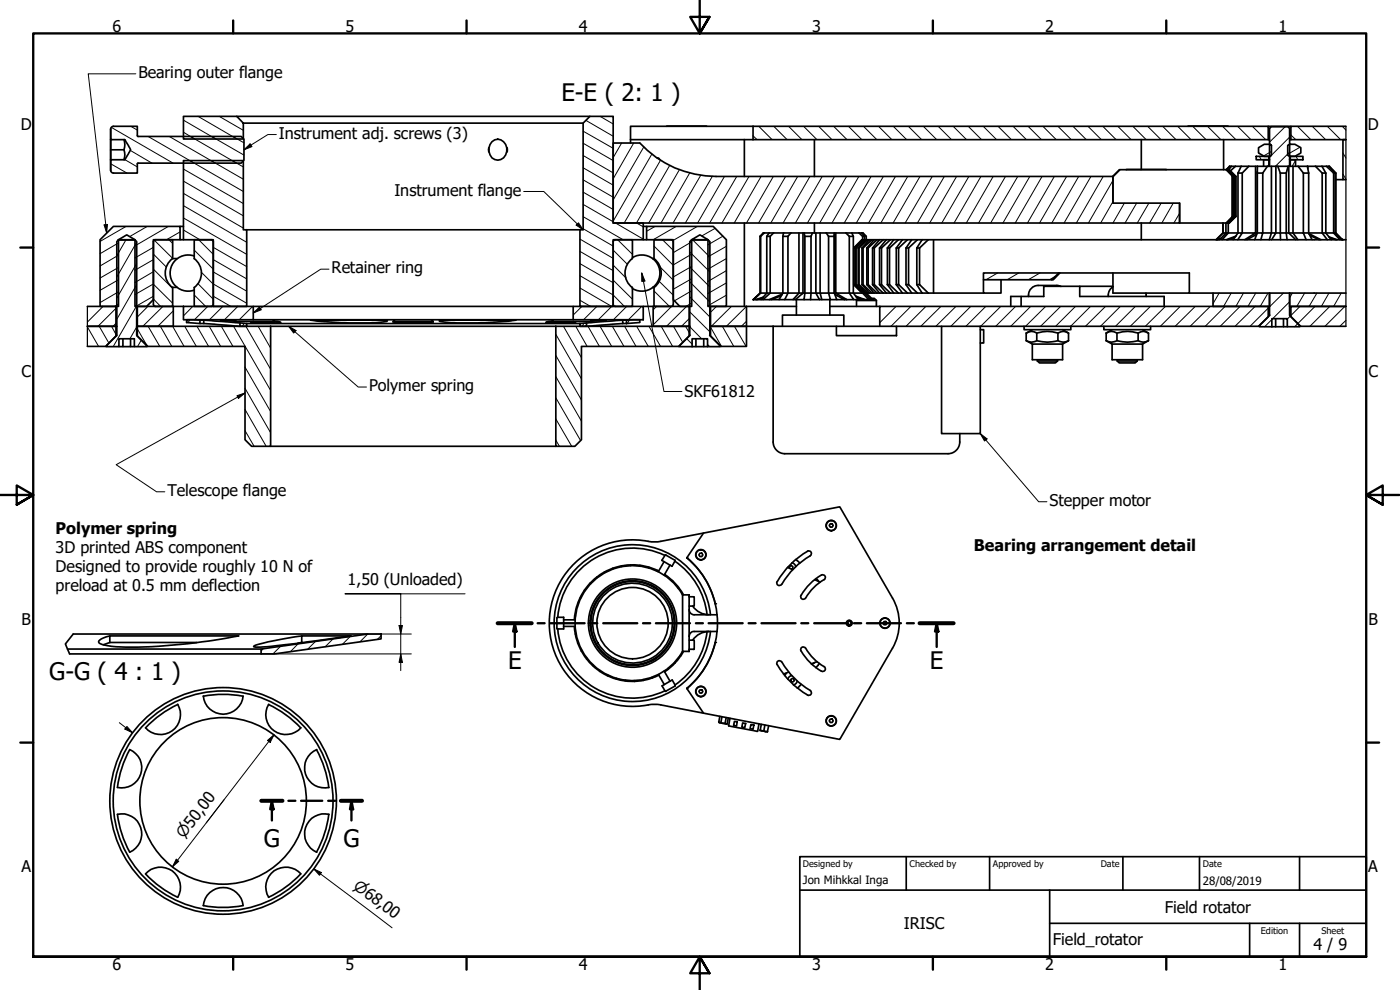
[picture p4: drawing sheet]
<svg xmlns="http://www.w3.org/2000/svg" width="420mm" height="297mm" viewBox="0 0 420 297" stroke-linecap="round" stroke-linejoin="round" font-family="sans-serif">
<!-- layer: Hatch (ISO) -->
<g fill="none" stroke="#000" stroke-width=".3">
<path d="M33.4 38.2l18.5 10.7M39.2 37.9l2 1.1M55.1 39.7l3.3 2M55.1 36.1l9.7 5.6M59.4 34.9l11.7 6.8M65.8 34.9l7.2 4.2M175 39.4l9 5.1M175.8 36.1l8.2 4.8M180.1 34.9l3.9 2.3M227.7 37.9l4 4M232.2 37.9l4 4M236.7 37.9l4 4"/>
<path d="M241.2 37.9l4 4M245.7 37.9l4 4M250.2 37.9l4 4M254.6 37.9l4 4M259.1 37.9l4 4M263.7 37.9l4 4M268.1 37.9l4 4M272.6 37.9l4 4M277.1 37.9l4 4M281.6 37.9l4 4M286.1 37.9l4 4M290.6 37.9l4 4"/>
<path d="M295.1 37.9l4 4M299.5 37.9l4 4M304 37.9l4 4M308.5 37.9l4 4M313 37.9l4 4M317.5 37.9l4 4M322 37.9l4 4M326.5 37.9l4 4M331 37.9l4 4M335.5 37.9l4 4M340 37.9l4 4M344.4 37.9l4 4"/>
<path d="M348.9 37.9l4 4M353.4 37.9l4 4M357.9 37.9l4 4M362.4 37.9l4 4M366.9 37.9l4 4M371.4 37.9l4 4M375.9 37.9l4 4M380.4 37.9l.2 .2M385.7 38l-4.7 4.7M389.4 37.9l4 4M393.8 37.9l4 4M398.3 37.9l4 4"/>
<path d="M402.8 37.9l1.1 1.1M33.2 49.1l4.9 2.8M33.2 41.8l.3 .1M37.5 47.9l3.7 2.2M39.1 45.1l6.5 3.8M44.4 40.9l28.6 16.6M50.8 40.9l13.8 8M55.1 58l17.9 10.4M55.1 54.3l17.9 10.5M55.1 50.7l17.9 10.4M57.1 40.9l13.9 8M63.3 48.2l9.7 5.6"/>
<path d="M63.5 40.9l9.7 5.6M69.7 48.2l3.3 1.9M69.8 40.9l3.4 1.9M175 57.6l9 5.3M175 54l9 5.2M175 50.3l9 5.2M175 46.7l9 5.2M175 43l9 5.2M186.6 42.9l-2.6 4.4M190.2 42.9l-6.2 10.7M193.2 44.1l-9.2 15.9M195.6 46.2l-11.6 20.1"/>
<path d="M198.2 48.1l-10.9 18.8M201 49.6l-10 17.3M203.9 50.9l-9.2 16M207 51.9l-8.6 15M210.3 52.6l-8.3 14.3M213.8 52.9l-8.1 14M217.4 52.9l-8 14M221.1 52.9l-8.1 14M224.8 52.9l-8.1 14M226 40.8l1.2 1.1M228.4 52.9l-8.1 14M232.1 52.9l-8.1 14"/>
<path d="M235.8 52.9l-8.2 14M239.4 52.9l-8.1 14M243.1 52.9l-8.1 14M246.8 52.9l-8.1 14M250.4 52.9l-8.1 14M254.1 52.9l-8.1 14M257.7 52.9l-8 14M261.4 52.9l-8 14M265.1 52.9l-8.1 14M268.7 52.9l-8 14M272.4 52.9l-8 14M276.1 52.9l-8.1 14"/>
<path d="M279.8 52.9l-8.1 14M283.4 52.9l-8.1 14M287.1 52.9l-8.1 14M290.8 52.9l-8.2 14M294.4 52.9l-8.1 14M298.1 52.9l-8.1 14M301.8 52.9l-8.1 14M305.4 52.9l-8.1 14M309.1 52.9l-8.1 14M312.7 52.9l-8 14M316.4 52.9l-8 14M320.1 52.9l-8.1 14"/>
<path d="M323.7 52.9l-8 14M327.4 52.9l-8.1 14M331.1 52.9l-8.1 14M334 54.2l-7.4 12.7M378 46.9l.5 1M380.8 49.3l-.3 .6M381.6 45.5l-2.4 1.3M387 45.6l-4.2 4.3M387 41.1l-6 6.1M387.4 40.5l1.5 1.4M388.8 48.1l-1 1.8M388.9 46.9l.6 1"/>
<path d="M390.1 44.2l-3.6 2.1M403 52.2l.9 1.6M403 45.9l.9 1.5M35.6 76.6l-5.6 3.2M35.6 72.9l-5.6 3.2M37.8 72l-2.7 4.8M37.8 67.9l-7.8 4.5M41 72.7l-5.9 10.4M41 79l-5.9 10.5M44.2 67.9l-5.3 3.1M46 77.9l-5.5 3.2M46 74.2l-5.5 3.2"/>
<path d="M46 76.2l4 4M46.3 72.1l5.5 5.4M50.5 67.9l-10 5.9M50.7 71.9l1.1 1.1M54 69.6l-4 2.3M55.1 69l4.9 2.9M55.1 65.4l18.9 10.9M55.1 61.7l18.9 11M58.3 75l5.7 5.8M59.6 71.9l4.4 4.4M64 77.9l10 5.8M64 74.2l10 5.8"/>
<path d="M73.9 68.9l.1 .1M174.1 79.1l9.9 5.7M174.1 75.4l9.9 5.8M174.1 71.7l9.9 5.8M175 68.6l9 5.2M175 65l12 6.9M175 61.3l9 5.2M184 79.6l3.9 3.8M184 75l4.3 4.4M184.7 66.9l8.3 4.8M185.4 71.9l4.4 4.4M191.1 66.9l1.9 1.2"/>
<path d="M196.3 73.8l5.8 5.8M196.6 67.9l-2.5 1.5M198.8 71.9l3.3 3.2M202.9 67.9l-6.9 4M207 75.6l6 6M207.6 79.9l-5.5 3.2M207.6 76.2l-5.5 3.3M207.6 72.6l-5.5 3.2M207.9 72l5.1 5.1M209.3 67.9l-7.2 4.2M212.4 72l.6 .6M214.6 68.5l-4 2.3"/>
<path d="M217 70.9l-4.5 2.6M218 77.6l-5.5 3.2M218 73.9l-5.5 3.2M334 60.5l-3.7 6.4M337.4 60.9l-3.4 6M341.1 60.9l-3.5 6M344.8 60.9l-3.5 6M348.5 60.9l-3.5 6M352.1 60.9l-3.4 6M354 64l-1.7 2.9M26.2 98.1l3.4 5.8M26.4 91.9l-.2 .2"/>
<path d="M29.8 97.9l2.9 5.1M30.9 91.9l-4.7 4.7M33.5 97.9l1.3 2.4M34.8 97l-.9 .9M34.8 92.5l-5.4 5.4M35.6 91.2l-1.2 .7M35.6 87.6l-5.6 3.2M35.6 83.9l-5.6 3.2M35.6 80.2l-5.6 3.2M40.5 88.4l5.5-3.2 5.8 5.8M41 85.4l-5.9 10.4M41 91.7l-7 12.3"/>
<path d="M41 98.1l-2 3.5M41.2 98.7l2.9 5M44.4 91.9l-3.2 3.2M44.4 97.9l3.5 6M46 88.9l-5.2 3M46 81.5l-5.5 3.3M46 89.7l2.2 2.2M46 80.8l5.8 5.7M48.1 97.9l3.5 6M48.9 91.9l-6 6M52 97.8l-.1 .1 3.3 6M52 93.3l-4.6 4.6"/>
<path d="M55.4 97.9l3.5 6M57 95.9l-.5 .9M57.8 91.9l-2.7 2.9M58.3 88.5l3.4 3.4M59.1 97.9l3.5 6M59.4 85.1l4.6 4.7M60 97l-.1 .1M60.4 81.6l3.6 3.6 10 5.8M62.4 91.9l-4 4M62.8 97.9l3.4 6M64 88.9l5.3 3M64 81.6l10 5.8"/>
<path d="M66.4 97.9l3.5 6M66.9 91.9l-4 4M70.1 97.9l11.1 19.2M71.4 91.9l-4 4M73.3 97l-.6 .9M73.8 97.9l7.4 12.9M75.8 91.9l-4 4M77.5 97.9l3.7 6.5M81.1 97.9l.1 .2M169.1 97.9l5.4 9.4M172.8 97.9l3.4 6M174.1 90.1l3.1 1.8"/>
<path d="M174.1 86.4l9.5 5.5-4 4M174.1 82.7l9.9 5.8 3.4 3.4M174.6 91.9l-2.6 2.6M175.3 97l-.5 .9M176.5 97.9l3.4 6M179.1 91.9l-4 4M180.1 97.9l3.5 6M183.8 97.9l3.5 6M184 84.1l5.8 5.7M187.5 97.9l3.4 6M188.1 91.9l-4 4M188.9 96l-.6 1.1"/>
<path d="M191.1 97.9l3.5 6M192.6 91.9l-4 4M194.8 97.9l3.4 6M196.3 91.8l.1 .1M196.3 87.3l4.6 4.6M197 91.9l-1 1M197.8 84.4l4.3 4.2M198.1 80.1l4 4M198.4 97.9l3.5 6M201.5 91.9l-5.5 5.6M202.1 97.9l2.8 4.8M205.7 97.9l1.1 1.8"/>
<path d="M206.1 91.9l-6.1 6M206.8 95.6l-2.3 2.3M207 84.6l6 6M207 98l3.6 3.6M207 93.6l6 6M207 89.1l6 6M207 80.1l6 6M207.6 90.9l-1.7 1M207.6 87.2l-5.2 3.1M207.6 83.6l-5.5 3.2M213.2 98.2l3.3 5.7M215 91.9l-1.8 1.8"/>
<path d="M216.8 97.9l3.4 6M218 88.6l-5.5 3.1M218 84.9l-5.5 3.2M218 81.2l-5.5 3.2M219.5 91.9l-6 6M220.4 97.9l3.5 6M224 96.4l-1.5 1.5M224 91.9l-6 6M264.4 91.9l-.4 .4M268.9 91.9l-4.9 4.9M273.4 91.9l-6 6M277.9 91.9l-6 6"/>
<path d="M282.4 91.9l-6 6M286.9 91.9l-6 6M291.3 91.9l-5.9 6M295.8 91.9l-5.9 6M299.4 81.9l-3.5 2M300.4 91.9l-6.1 6M304.8 91.9l-6 6M305.8 81.9l-3.5 2M309.3 91.9l-6 6M312.1 81.9l-3.5 2M313.8 91.9l-6 6M316.7 82.9l-1.7 1"/>
<path d="M318.3 91.9l-6 6M322.8 91.9l-6 6M327.3 91.9l-6 6M331.8 91.9l-6 6M336.2 91.9l-5.9 6M340.7 91.9l-5.9 6M345.2 91.9l-6 6M349.8 91.9l-6.1 6M354.2 91.9l-6 6M358.7 91.9l-6 6M363.2 91.9l-6 6M365.9 87.9l-1.9 3.2"/>
<path d="M367.7 91.9l-6 6M369.5 87.9l-2.3 4M372.2 91.9l-6 6M373.2 87.9l-2.3 4M376.7 91.9l-6.1 6M376.9 87.9l-2.4 4M380.6 87.9l-2.4 4M380.6 92.4l-5.4 5.5M381.7 95.9l-2.2 2.1M385.2 87.9l-4.2 4.2M387 90.5l-5 5.1M387.2 94.9l-.9 .8"/>
<path d="M387.9 87.9l-.9 1.5M390.1 91.9l-2.7 2.8M391.5 87.9l-2.3 4M394.7 91.9l-6.1 6.1M395.2 87.9l-2.3 4M398.8 87.9l-2.2 4M399.1 91.9l-6 6M402.5 87.9l-2.3 4M403.6 91.9l-6 6M403.9 96.1l-1.8 1.8M403.9 91.9h.1M42.4 102l-1.1 2"/>
<path d="M73.5 116.5l7.7 13.3M73.5 110.2l7.7 13.3M166.8 119.4l7.4 12.8M166.8 113l7.7 13.4M166.8 106.7l7.7 13.3M166.8 100.3l7.7 13.4M206.1 101.6l1.6 1.6M212.3 103.4l.7 .6M73.5 129.2l2.8 4.7M73.5 122.9l6.4 11M166.8 132.1l1.1 1.8M166.8 125.7l4.8 8.2"/>
<path d="M79 194.7l-.6 .6M84.2 193.9l-2.3 2.3M89.5 193.2l-2.4 2.4M94.7 192.5l-2.4 2.3M99.9 191.7l-2.3 2.3M105.2 190.9l-2.4 2.4M110.4 190.2l-2.4 2.4M114.4 190.7l-1.1 1.1"/>
</g>
<!-- layer: Visible (ISO) -->
<g fill="none" stroke="#000" stroke-width=".51">
<path d="M33.2 38.7v12.5M33.5 38.1l.5-.2h7.2v2.8l.2 .2h31l.8 .9v6.3l-.8 .8h-31l-.2 .2v2.8h-7.2l-.5-.2-.3-.6v-3.2h4.3l1.4-2.3a.99 .99 0 0 0-.2-1.6l-1.2-2.1h-4.3v-3.2zM55.1 34.9h16l1.9 2v4.8h-17.9zM71.1 34.9h105.9M73 36.9h102M175 36.9l2-2h7v32h9v5h-9v20h-9.9v-23h.9zM200.1 37.9h12M226 37.9h154.6v4M226 37.9h-36.8v4M226 37.9v4M356.6 37.9h12M380.6 37.9h6.8"/>
<path d="M403.9 37.9h-16.5v4M33.2 41.9v6M33.2 44.9h4M37.2 41.9a4.7 4.7 0 0 1 0 3 4.5 4.5 0 0 1 0 3M55.1 48.2h17.9v20.7h1v23h-10v-20h-8.9zM146.7 44.3v1.3M147.6 42.5a2.64 2.64 0 0 1 2.9-.5 2.64 2.64 0 0 1 1.6 2.4 2.81 2.81 0 0 1-1.1 3.1 2.81 2.81 0 0 1-3.4-.1 3.6 3.6 0 0 1 0-4.9zM152.2 44.3v1.3M189.2 41.9h34.2M189.2 41.9v1M197.2 47.4l.6 .1 .2 .4M223.4 41.9v11"/>
<path d="M223.4 41.9h157.6M244.4 41.9v11M334 52.9l2-2zM334 52.9v8h20v6h14M336 50.9h32.9l2 2M338 50.9h12M342.5 41.9v8.9M367.2 41.9v9M368 50.9l1.8 1.9M368.2 50.9l1.9 2M368.4 50.9l2.1 2M368.6 50.9l2 2"/>
<path d="M368.8 50.9l2 2M369.1 49.9l-1.1 1M369.6 49.9l-.9 1M369.8 52.8l.2 .1M369.8 52.8v12.3M370 52.9h.1M370 52.9v12M370.1 52.9v12M370.5 52.9h.1M370.5 52.9v12M370.6 52.9v12M370.8 49.9l-1.5 1.4"/>
<path d="M370.8 52.9h.1M370.8 52.9v12M370.9 52.9v12M371.5 51.9v18h-2.9v-3l2-2M371.5 51.9h1.3M372.5 49.9l-1 2M372.8 51.9v18h4l-3.2 2M374.8 49.9h2.6M374.8 49.9h-5.8l-1 1M374.8 49.9l-2 2M376.8 49.9v20h.5M377 46.9h3.8v1h-3.8z"/>
<path d="M377.3 51.4v18.5M377.4 49.9h3M377.4 49.9l-.1 2h1.7M377.7 44.3l1.7-1h1.6l.6 .3v3l-.6 .3h-1.6l-1.7-1zM379 51.9v18h2.6l-.7 2M379.2 49.9v-2h1.6v2M380.4 49.9h3.1M380.4 49.9l-1.4 2M380.8 47.9h.2M381 49.9v-11.4l.5-.5h5l.5 .5v11.4M381.6 49.9v20h1.3l-1.3 2M382.9 49.9v20h1.3l.1 2"/>
<path d="M383.5 49.9h3.1M383.5 49.9l.7 2M384.2 51.9v18h1.8l.3 2M384.2 51.9h1.8M386 51.9v18h.8l2.1 2M386.5 43.6l.5-.3h1.6l1.8 1v1.6l-1.8 1h-1.6l-.5-.3zM386.6 49.9h3M386.6 49.9l-.6 2M386.8 49.9v20h1.2l1.5 2M387 41.9h16.9h-.9v12h.9M387 47.9h.2M387.2 49.9v-2h1.6v2"/>
<path d="M387.2 46.9h3.8v1h-3.8zM388 49.9v20h3.2l.8 2M389.6 49.9h2.8M389.6 49.9l1.6 2M391.2 51.9v18h1.5l1.1 2M391.2 51.9h1.5M392.4 49.9h2.4M392.4 49.9l.3 2M392.5 49.9v.7M392.7 51.9v18h4.1l1.5 2M394.8 49.9h4.2l1.9 2v18M394.8 49.9l2 2"/>
<path d="M396.7 49.9l1.2 2M396.8 51.9v18h1.1l1.6 2M396.8 51.9h1.1M397.9 51.9v18h2.3l1.9 2M398.1 49.9l2.1 2M398.8 49.9l1.9 2M400.2 51.9v18h.5l2 2M400.2 51.9h.5M400.7 51.9v18h.2l2.1 2-.4-.1M400.9 53.9h2.1M34 67.9h20v4h-8v18l-2 2h-3.5v-20l-2.5-1.4-2.4 1.4v20h-5.6v-20zM35.5 72h5l.5 .5v28l3 3.1v.4h-3.7v-2.4h-4.6v2.4h-3.7v-.4l3.1-3.1v-28z"/>
<path d="M35.6 71.9h4.9M46 72.5v18.8l.2 .5 .4 .1M46.6 71.9h5.2v5.7h1.4M46.6 71.9l-.4 .2-.2 .4M51.8 77.6a5.4 5.4 0 0 0 0 8.7M54 71.9h1.1M54 67.9h1.1M58.3 76.8a5.4 5.4 0 0 0-7.2 5.1 5.4 5.4 0 0 0 7.2 5.2M63.4 71.9l.4 .2 .2 .4M63.4 71.9h-5.1v5.7a5.4 5.4 0 0 1 0 8.7M64 72.5v18.8l-.2 .5-.4 .1M74 68.9h100.1"/>
<path d="M184 72.5l.2-.4 .5-.2h5.1v5.7M184 72.5v18.8l.2 .5 .4 .1h5.2v-5.7M189.8 77.6a5.4 5.4 0 0 0-.1 8.7M189.8 77.3a5.4 5.4 0 0 1 8.3 4.6 5.4 5.4 0 0 1-8.3 4.7M193 71.9h1.1M193 67.9h1.1M195.8 77.6h.5M196.3 77.6a5.4 5.4 0 0 1 0 8.7M202.1 72.5l-.2-.4-.4-.2h-5.2v5.7M202.1 72.5v18.8l-.2 .5-.5 .1h-5.1v-5.7h-.5M207.6 71.9v20h-3.6l-1.9-2v-18h-8v-4h20l3.9 4v20h-5.5v-20l-2.4-1.4-2.5 1.4h4.9M223.4 66.9v25"/>
<path d="M228.1 70.9h.2M228.1 70.9v17M228.3 70.9v17h1.8v-17M229.4 69.9l-1.1 1M230.1 70.9h1M230.8 69.9l-.7 1M231.1 70.9v17h-1l-1.7 2h-1.3M232.2 69.9l-1.1 1M234.9 70.9v17h-3.8l-2.1 2h-.6M234.9 70.9h1.6M235.1 69.9l-.2 1M236.5 70.9v17h-1.6l-1.1 2h-2.3"/>
<path d="M237.4 69.9h3.9M237.4 69.9h-8.4l-.9 1M237.4 69.9l-.9 1M239.8 69.9v18h-3.3l-1 2h-1.7M241 69.9v18M241.3 69.9h2.5M241.3 69.9l.3 1M241.6 70.9v17h-.6M241.6 70.9h1.8M243.4 70.9v17h-1.8l-.3 2h-2.6M243.8 69.9h4.2M243.8 69.9l-.4 1"/>
<path d="M244.4 66.9v3M244.9 69.9v18h-1.5l-.1 2h-2M246.1 69.9v18h-1.2l1 2h-2.6M248 69.9h2.4M248 69.9l.7 1M248.7 70.9v17h-2.6l.5 2h-.7M248.7 70.9h1.7M250.4 69.9h3.5M250.4 69.9v18M250.8 69.9v18h-.4M253.9 69.9h5.1l1 1v1M253.9 69.9l1 1"/>
<path d="M254.9 70.9v17h-4.1l3.3 2h-.6M254.9 70.9h1.2M255.7 69.9l.4 1M256.1 70.9v17M256.2 74.4h.1M256.2 74.4v11M256.3 74.4v11M256.7 74.4h.2M256.7 74.4v11M256.9 74.4v11M257.6 74.4h.2M257.6 74.4v11"/>
<path d="M257.8 74.4v11M257.8 69.9l1.1 1M258.6 69.9l.9 1M258.7 74.4h.3M258.7 74.4v11M258.9 70.9v1l-2.6 2.5M258.9 70.9h.6M259 74.4v11M259.1 71.9l-2.4 2.5M259.5 70.9v1M259.5 71.9l-2.6 2.5M259.9 71.9l-2.3 2.5"/>
<path d="M260.2 74.4h.3M260.2 74.4v11M260.4 71.9l-2.6 2.5M260.5 74.4v11M260.9 71.9l-2.2 2.5M261.7 71.9l-2.7 2.5M261.9 74.4h.5M261.9 74.4v11M262.3 71.9l-2.1 2.5M262.4 74.4v11M263.2 71.9l-2.7 2.5M264 74.4h.5"/>
<path d="M264 71.9l-2.1 2.5M264 74.4v11M264.5 74.4v11M265 71.9l-2.6 2.5M266 71.9l-2 2.5M266.3 74.4h.7M266.3 74.4v11M267 74.4v11M267.2 71.9l-2.7 2.5M268.2 71.9l-1.9 2.5M269 74.4h.7M269 74.4v11"/>
<path d="M269.6 71.9l-2.6 2.5M269.7 74.4v11M270.8 71.9l-1.8 2.5M271.9 74.4h.8M271.9 74.4v11M272.4 71.9l-2.7 2.5M272.7 74.4v11M273.6 71.9l-1.7 2.5M275.1 74.4h.9M275.1 74.4v11M275.3 71.9l-2.6 2.5M276 74.4v11"/>
<path d="M276.7 71.9l-1.6 2.5M278.6 71.9l-2.6 2.5M280.2 71.9v16M334 60.9v-8h-119.1a31.1 31.1 0 0 1-22.9-10h-8v24h170v-6M342.5 66.9v5M365.3 71.9l1-.3-.9 .3M366 71.9l1.9-2h.7l-1.8 2M367 66.9v3l-2 2 2-2h.9v-3M369.8 65.1l-1.8 1.8h.2M370 64.9h.1M370 64.9l-.2 .2M370.1 71.9l1.4-2h1.3l-1.3 2"/>
<path d="M370.1 64.9l-1.9 2M370.5 64.9h.1M370.5 64.9l-2.1 2M370.8 70.9l-2.4 1M370.8 64.9h.1M370.8 64.9l-2 2M370.9 64.9l-2 2h-.7M370.9 70.9l-2.9 1M376.6 71.9l.7-2h1.7l-.6 2M377.3 69.9l-.3 .4-2.8 1.6M392.8 70.1l3.6 1.8M392.9 70.2l.8 .7 2.2 1"/>
<path d="M400.9 71.9l-2-.8 2.4 .8M402.5 71.7l.5 .2M403.9 71.9h-145.3l-2.4 2.5M26.2 91.9h8.6v6h-8.6h8.9M34.8 97.9v2.9l-3.1 3.1h-5.5M41 97.9h166M41.2 97.9v2.9l3.1 3.1h29.2v28l2 2h5.7v-36M52 91.9v6h-10.8v-6h13.9M53.2 86.2h-1.4v5.7h-5.2M55.1 91.9h20.9v4h-20.9zM56 95.9l4 .2v1l-4-.3zM58.3 86.2v5.7h5.1"/>
<path d="M60 96.1h1.2v1h-1.2M61.2 97.1l10.8 .8M61.2 96.1l10.8 .8M70.7 96.1h-4.5l4.5 .3M70.8 96.4h11.6M70.9 95.9l-.5 .5M72 96.9l2 .2v.8h-2zM74 97.1h100.1M76 91.9h96M76 95.9h96M80.2 96.8v.1M81.9 95.9l.5 .5"/>
<path d="M82.2 96.3l2.1 .5h-6.3M82.4 96.4v.4h-7.2M116 96.1l.3 .1a14.6 14.6 0 0 1-6.3 .7 118.3 118.3 0 0 1-16.8-.8h22.8v.3M118 96.4h12M118.3 96.8h11.4M118.5 95.9l-.5 .8M129.5 95.9l.5 .5M130 96.4v.3M132.1 96.1l-.3 .1a8.5 8.5 0 0 0 4.4 .6 112.9 112.9 0 0 0 18.6-.7h-22.7v.3M165.7 96.4h11.5M165.8 96.3l-2 .5h6.2M166.1 95.9l-.4 .5v.4h7.1"/>
<path d="M166.8 97.9v36h5.7l2-2v-28h29.2M167.9 96.8v.1M172 91.9h21v4h-21zM174.1 97.1l1.9-.2v1h-1.9zM177.2 95.9l.4 .5M177.3 96.1h4.6l-4.5 .3M186.9 97.1l-10.9 .8M186.9 96.1l-10.9 .8M188 96.1v1l4-.3v-.9l-5.1 .2v1h1.1M193 91.9h13.8v6h-10.8v-6M206.8 97.9v2.9l-3.1 3.1M213 97.9h38"/>
<path d="M213.2 97.9v2.9l3.1 3.1h7.7v-6M224 91.9v6M226.1 89.9l2.2-2zM226.2 89.8l-.1 .1M229 89.2l-2.2 .7h-.6M229 89.2l-2.2 .7M232 97.9v34.7M234.7 88.4l-.8 .5-2.4 1h-.6M234.8 88.3l-3.9 1.6h-1.9M234.8 97.9v-3.4h18.4v3.4M239 91.9h-25.8v6h10.8M239 89.9v4.6"/>
<path d="M241 87.9h-1.2l-1.8 2h-2.5M241 87.9l-2.3 2h-.7M249 91.9h132M249 89.9v4.6M250.4 87.9h-1.7l.5 2h-2.6M250.4 87.9l.7 2h-1.9M250.4 87.9l.3 .5 2.8 1.5h-2.4M251 97.9h18v2.8h-18zM256.1 87.9h-1.2l1.3 2h-2.1M256.1 87.9l1.5 2h-1.4M256.1 87.9h39M256.2 85.4h.1"/>
<path d="M256.2 85.4l2.4 2.5M256.3 85.4l4.4 4.5h-1.1M256.7 85.4h.2M256.7 85.4l2.4 2.5M256.9 88.9l2.7 1h-.4M256.9 88.9l2.3 1h-1.6M256.9 85.4l2.6 2.5M257 90.2h6M257.2 89.9l-.2 .3v1.7M257.6 85.4h.2M257.6 85.4l2.3 2.5M257.8 85.4l2.6 2.5"/>
<path d="M258.7 85.4h.3M258.7 85.4l2.2 2.5M259 85.4l2.7 2.5M259.5 87.9l1.9 2h-.7M260 87.9l2 2M260.2 85.4h.3M260.2 85.4l2.1 2.5M260.5 85.4l2.7 2.5M261 89.6l.9 .3h-.5M261.2 89.7l.7 .2M261.6 89.5h.8l.6 .7M261.9 85.4h.5"/>
<path d="M261.9 85.4l2.1 2.5M262.4 85.4l2.6 2.5M263 90.2v1.7M264 85.4h.5M264 85.4l2 2.5M264 91.9v6M264.5 85.4l2.7 2.5M266.3 85.4h.7M266.3 85.4l1.9 2.5M267 85.4l2.6 2.5M269 85.4h.7M269 85.4l1.8 2.5"/>
<path d="M269 97.9h13.6M269.7 85.4l2.7 2.5M271.9 85.4h.8M271.9 85.4l1.7 2.5M272.7 85.4l2.6 2.5M275.1 85.4h.9M275.1 85.4l1.6 2.5M276 85.4l2.6 2.5M282.6 97.9h11.6v32.2h-11.6zM294.2 98.9h1v4h-1M295.1 83.9h20.6M306.5 88.9v3"/>
<path d="M307.3 97.9v1h14.1v-1M309.8 98.9l-1.8 1M311.1 99.9v2.3M311.5 85.6h5.7M311.6 85.6a2.93 2.93 0 0 0-2.9 3.3M317.2 85.6l1.2 .3M317.5 99.9a10.2 10.2 0 0 0-6.4 0 2.73 2.73 0 0 0-3.1 0v2.3l.4 .2a2.9 2.9 0 0 0 2.7-.2l.9 .2a11.1 11.1 0 0 0 5.5-.2l.4 .2a2.9 2.9 0 0 0 2.8-.2M317.5 99.9a2.73 2.73 0 0 1 3.2 0M317.5 99.9v2.3M317.8 81.9l-2.1 2M318.1 81.9l-2 2h-.4M318.9 98.9l1.8 1"/>
<path d="M320.7 99.9v2.3M324 85.9h-10.8v3h-9.9v3M331.3 97.9v1h14v-1M332 99.9a2.83 2.83 0 0 1 3.2 0 10.2 10.2 0 0 1 6.4 0M332 99.9v2.3M333.8 98.9l-1.8 1M334 85.9h-10v3h25.4v3M334 81.9v6h22.9v-6h-61.8v6h5.3v-4M334 86l-1 1.1-.4 1.8M335.2 99.9v2.3M341.6 99.9a2.64 2.64 0 0 1 3.1 0v2.3l-.5 .2a2.78 2.78 0 0 1-2.6-.2l-.9 .2a11.1 11.1 0 0 1-5.5-.2l-.4 .2a3 3 0 0 1-2.8-.2M341.6 99.9v2.3"/>
<path d="M342.9 98.9l1.7 1M343.9 87.9l.1 1M356.9 87.9h47M364 87.9v4M377.7 97.9h.3M380.6 91.9v3.1l-2.9 2.9h-83.5M381 87.9v6.6M381.1 94.5l-3.1 3.1v.4h3.7M381.7 98h4.6M382.8 95.6v2.4M385.2 95.6v2.4M387 91.9h16.9h-16.5v3.1l2.9 2.9h13.6"/>
<path d="M387 87.9v6.7l3 3v.4h-3.7v-2.4h-4.6v2.4M390 97.9h.3M31.7 103.9h.3M36.9 101.6v2.4h-1.2M39.2 101.6v2.4h-2.3M39.2 104h1.1M44 103.9h.3M203.7 103.9h.3M206.9 100.7l-2.9 2.9v.4h3.7M207 100.5v-28l.5-.5h5l.5 .5v28l3 3.1v.4h-3.7v-2.4h-4.6v2.4M207.1 100.5l-.1 .2M207.7 104h4.6"/>
<path d="M208.9 101.6v2.4M211.2 101.6v2.4M216 103.9h.3M308 102.2l1.8 1M309.8 103.2h9.1v4.7h-9.1zM311.3 108.3l.7 .6h4.7l.7-.6M311.3 108.3h6.1M311.3 107.9v.4M317.4 107.9v.4M320.7 102.2l-1.8 1M332 102.2l1.8 1M333.8 103.2h9.1v4.7h-9.1z"/>
<path d="M335.3 107.9v.4l.6 .6h4.8l.6-.6v-.4M335.3 108.3h6M344.6 102.2l-1.7 1M81.2 133.9h85.6M232 132.6a3.5 3.5 0 0 0 3.6 3.5M288 130.1v2.5M288 132.6a3.5 3.5 0 0 1-3.5 3.5h-49M211.1 159.9l-12.8 2.5-1.9 .2a29.8 29.8 0 0 0-13.8 .5 25 25 0 0 0-16.9 30.5 25 25 0 0 0 30.1 17.7l2.5 .2 12.8 2.5M249.2 157.1h.5l.4 .6-.4 .5h-.5l-.3-.5zM174 179.5l.2 .1M175.3 177.1l.3 .1M177.1 175l.1 .2"/>
<path d="M179.1 173.1l.2 .2M181.4 171.6l.1 .2M183.9 170.5l.1 .2M186.6 169.8v.2M189.2 169.5l.1 .2M192 169.6v.2M194.7 170.1v.3M195.5 175.6l1.4 .7M197.3 171.1l-.1 .2M197.7 171.3a17.5 17.5 0 0 0-25.3 14.7M199.2 168.5l-1.7 3.1M199.4 172.3a17.5 17.5 0 0 1 5.7 6.2"/>
<path d="M199.5 166.6a22.5 22.5 0 0 0-32.1 18.6l-.3 .2M199.6 166.6l-1 1.5 3.1 1.8 .9-1.6M199.7 172.5l-.1 .2M199.8 166.5a23.5 23.5 0 0 1 12.4 17.9M199.9 166.5l-.4 .1M201 169.6l-1.7 3M201.8 174.2l-.2 .2M203.7 176.2l-.2 .2M204.8 178.4a17.2 17.2 0 0 0-26-4.7 17.2 17.2 0 0 0 0 26.5 17.2 17.2 0 0 0 26-4.7M204.8 178.4l2 .1M204.9 178.4v17.1M206.1 167.4l5-7.5 40.9-7.8 15.9 27.4a15 15 0 0 1 0 15l-15.9 27.4-40.9-7.9-5-7.4"/>
<path d="M206.1 167.4a25.5 25.5 0 0 1 8.6 13.8M206.1 167.4a25.5 25.5 0 0 1 0 39.2M206.8 178.5v16.9M206.8 178.5l.1 .6h1.3M208.2 179.1l.1 2.6M210.1 166h.5l.3 .5-.3 .5h-.5l-.4-.5zM236.3 170.2l1.6 .7M236.9 170.5v-.5l.5-.3 .5 .3v.5l-.3 .2M237.7 168.9l.8 .5 .3 .6M238.8 167.9l1.2 1M242.3 165.4a.79 .79 0 0 1 1.1 .3 .79 .79 0 0 1-.3 1.1M242.4 165.4a24.9 24.9 0 0 0-9.1 9.1"/>
<path d="M243.2 166.8a25.2 25.2 0 0 0-8.8 8.7 .79 .79 0 0 1-1 0 .79 .79 0 0 1-.2-1M244.5 173.9l1.6 .8M244.9 173.6l.4 .4M245.3 174l.5 .5M246.5 172.6a.78 .78 0 0 1 1.1 .2 .78 .78 0 0 1-.3 1.1 15.1 15.1 0 0 0-5.5 5.5M246.5 172.5a16.2 16.2 0 0 0-6.2 6.4 .79 .79 0 0 0 .5 .9 .79 .79 0 0 0 1-.4M20.3 194.7h58.1M20.9 196.2h57.5M22 190.2h88.4M33 192.8l-2 .7M33 190.8l-1.9 .6a1.46 1.46 0 0 0-1.4 1.5 17.6 17.6 0 0 0 8.1 1.3 181 181 0 0 0 33.8-3.4h-38.6v2M33 192.8h26.1"/>
<path d="M78.4 194.7l32-4.5h4v1.5l-32 4.5h-4zM90.6 190.8l-7.2 1.2a28.8 28.8 0 0 0-7.3 1.9v.1a41.5 41.5 0 0 0 10.3-.7l18.9-2.5h-14.7v2M90.6 192.8h.2M90.6 192.8l-1.2 .2M167.1 185.4v3.1l.3 .3M167.3 185.2h1.9v3.5h-1.9M167.4 188.7a22.5 22.5 0 0 0 32.1 18.6M169.2 185.9l3.4 .1M169.2 187.9h3.4M169.2 188h.1M172.4 188a17.5 17.5 0 0 0 25.3 14.6M172.5 184.8h.2"/>
<path d="M172.9 190.2h-.3M173 182.1h.3M173.6 192.8l-.3 .1M174.7 195.3l-.2 .1M176.2 197.5l-.2 .2M177.1 186.2v1.6M178 199.6l-.2 .1M196.9 197.6l-1.4 .8M202.4 198.8l.2 .2M204.1 196.7l.2 .1M204.8 195.5h.1M204.9 195.4h1.9"/>
<path d="M205.1 195.5a17.5 17.5 0 0 1-5.7 6.1M206.8 182.9a1.51 1.51 0 0 0 1.5 1.6h6.9M206.8 192.1l1.5 .1M206.8 181.8h1.4M206.8 194.8h1.4M206.9 194.8l-.1 .7M207.9 181.8a6 6 0 0 0 4.9 2.7M208.3 181.7l-.1 .1M208.3 192.3l-.1 2.6M212.2 189.5a22.5 22.5 0 0 1-9.6 16M212.8 189.5a6 6 0 0 0-4.9 2.6M213.2 184.4a23.5 23.5 0 0 0-35.9-17.4 23.5 23.5 0 0 0 .1 39.9 23.5 23.5 0 0 0 35.8-17.4"/>
<path d="M214.7 192.8a25.5 25.5 0 0 1-8.6 13.8M215.2 189.5h-6.9a1.51 1.51 0 0 0-1.5 1.4M233.2 199.4a.82 .82 0 0 1 .3-1.1 .82 .82 0 0 1 1.1 .3 23.3 23.3 0 0 0 8.6 8.6M233.3 199.4a24.9 24.9 0 0 0 9.1 9.1M241.8 194.5a15.7 15.7 0 0 0 5.8 5.7 .81 .81 0 0 1-.1 1 .81 .81 0 0 1-1 .2 16.2 16.2 0 0 1-6.2-6.4 .79 .79 0 0 1 .5-.9 .79 .79 0 0 1 1 .4M244.5 198.8l-.9 .5M245.2 198.6l-1.7 .6M245.9 199l-1 1.3M265.3 186.5h.6l.3 .5-.3 .4h-.6l-.3-.4zM53.3 211.4a32 32 0 0 0-9.6 7M53.3 211.3a6 6 0 0 1-1.6 7.9 6 6 0 0 1-8-.8M61 208.9a32 32 0 0 1 11.9 0"/>
<path d="M61 208.8a6 6 0 0 0 6 5.5 6 6 0 0 0 6-5.5M80.6 211.4a32 32 0 0 1 9.7 7M80.6 211.3a6 6 0 0 0 1.6 8 6 6 0 0 0 8.1-.9M180.1 201.2l-.1 .3M182.5 202.6l-.2 .2M185 203.5v.3M187.7 204.1l-.1 .2M190.4 204.2v.3M193.1 203.9v.3M195.7 203.2l.1 .2M197.6 202.4l1.7 2.9M199.3 205.4h-.1"/>
<path d="M199.3 201.3l1.7 3M199.5 207.3l.4 .1M200.4 200.6l.2 .2M201 204.3h.1M202.6 205.9l-2.8 1.5M202.6 205.6l-.1 .3M202.6 205.6l-.9-1.6-3 1.8 .9 1.5M210.1 207h.5l.3 .4-.3 .5h-.5l-.4-.5zM215.7 216.6l2.5 .6M216 214.9l-.3 1.7M216.7 215.1l-.4 1.7M217.9 215.3l-.3 1.7"/>
<path d="M218.6 215.4l-.4 1.8M218.6 217.7l.2 .2M219.1 215.5l-.4 2.2M220.4 216.5l.8 .1-.2 1.3-.8-.2zM222.9 216.9l.9 .2-.3 1.2-.9-.1zM225.4 217.4l.9 .1-.3 1.3-.9-.2zM227.8 217.2l-.6 2.2-8.4-1.6M228.2 219.1l.5 .2M228.5 217.3l-.3 1.8M228.7 219.3l1.6 .3M228.7 219.3l1.6 .2M229.6 217.5l-.4 1.8"/>
<path d="M230.3 219.5v.1M230.7 217.7l-.4 1.8M235.8 202.3l-.3 .4M236.1 201.9l-.3 .3M236.7 201.7l-1.6 .5M237.3 203.9l.4-.3 .6 .1 .1 .6-.5 .3-.5-.1zM237.6 202.7l-.9 .5-.3 .6M239.2 204.4l-.2 .6-.9 .5M240.4 205.3l-1.1 1.2M243.1 207.2a.79 .79 0 0 1 .3 1.1 .79 .79 0 0 1-1.1 .2M249.2 215.8h.5l.4 .5-.4 .5h-.5l-.3-.5zM38.9 224.9a6 6 0 0 1 3.3 7.4 6 6 0 0 1-7 4 32 32 0 0 1 3.7-11.4z"/>
<path d="M95 224.9a32 32 0 0 1 3.7 11.4M95.1 224.9a6 6 0 0 0-3.4 7.4 6 6 0 0 0 7 4M35.2 244.3a32 32 0 0 0 3.7 11.4 6 6 0 0 0 3.3-7.4 6 6 0 0 0-7-4M98.7 244.3a32 32 0 0 1-3.7 11.4M98.7 244.3a6 6 0 0 0-7 4 6 6 0 0 0 3.4 7.4M43.7 262.2a6 6 0 0 1 8-.9 6 6 0 0 1 1.6 7.9 32 32 0 0 1-9.6-7M62.9 267.8a6 6 0 0 1 6.2-1.1 6 6 0 0 1 3.8 5 32 32 0 0 1-11.9 0 6.1 6.1 0 0 1 1.9-3.9zM90.2 262.2a32 32 0 0 1-9.6 7M90.3 262.2a6 6 0 0 0-8.1-.9 6 6 0 0 0-1.6 7.9"/>
<circle cx="249.5" cy="157.7" r="1.49"/>
<circle cx="249.5" cy="157.7" r="1.56"/>
<circle cx="210.3" cy="166.5" r="1.49"/>
<circle cx="210.3" cy="166.5" r="1.56"/>
<circle cx="189.8" cy="187" r="10.7"/>
<circle cx="189.8" cy="187" r="12.5"/>
<circle cx="189.8" cy="187" r="12.7"/>
<circle cx="189.8" cy="187" r="13.2"/>
<circle cx="189.8" cy="187" r="12"/>
<circle cx="254.9" cy="187" r=".73"/>
<circle cx="254.9" cy="187" r=".6"/>
<circle cx="254.9" cy="187" r=".86"/>
<circle cx="265.6" cy="187" r="1.49"/>
<circle cx="265.6" cy="187" r="1.56"/>
<circle cx="210.3" cy="207.5" r="1.49"/>
<circle cx="210.3" cy="207.5" r="1.56"/>
<circle cx="249.5" cy="216.3" r="1.49"/>
<circle cx="249.5" cy="216.3" r="1.56"/>
<circle cx="67" cy="240.3" r="33"/>
<circle cx="67" cy="240.3" r="34"/>
<circle cx="67" cy="240.3" r="25"/>
</g>
<g fill="#000">
<circle cx="33.2" cy="47.9" r=".25"/>
<circle cx="33.2" cy="41.9" r=".25"/>
<circle cx="381" cy="46.9" r=".25"/>
<circle cx="381" cy="43.3" r=".25"/>
<circle cx="387" cy="46.9" r=".25"/>
<circle cx="387" cy="43.3" r=".25"/>
<circle cx="262" cy="89.9" r=".25"/>
<circle cx="206.1" cy="167.4" r=".25"/>
<circle cx="214.7" cy="181.2" r=".25"/>
<circle cx="214.7" cy="192.8" r=".25"/>
<circle cx="206.1" cy="206.6" r=".25"/>
</g>
<!-- layer: Visible Narrow (ISO) -->
<path d="M403.9 37.9v60M26.2 91.9v12" fill="none" stroke="#000" stroke-width=".38"/>
<!-- layer: Break Line (ISO) -->
<path d="M22 190.2l-2.4 3 1.3 3" fill="none" stroke="#000" stroke-width=".51"/>
<!-- layer: Section Line (ISO) -->
<g fill="none" stroke="#000" stroke-width=".7">
<path d="M149.4 187h10.2M154.5 187l.5 2.5h-1zM154.5 187v7.1M161.4 187h2M165.2 187h10.3M177.2 187h2.1M181 187h10.3M193 187h2.1M196.8 187h10.3M208.9 187h2M212.7 187h10.2M224.7 187h2.1"/>
<path d="M228.5 187h10.3M240.5 187h2.1M244.3 187h10.3M256.3 187h2.1M260.2 187h10.2M272.2 187h2.1M276 187h10.2M281.1 187l.5 2.5h-1zM281.1 187v7.1M78.4 240.3h6.4M81.6 240.3l.5 2.5h-1zM81.6 240.3v5.9"/>
<path d="M86.6 240.3h2M90.4 240.3h6.3M98.5 240.3h2.1M102.3 240.3h6.3M105.5 240.3l.5 2.5h-1zM105.5 240.3v5.9"/>
</g>
<path d="M149.4 187h10.2M276 187h10.2M78.4 240.3h6.4M102.3 240.3h6.3" fill="none" stroke="#000" stroke-width="1.2"/>
<g fill="#000">
<path d="M154.5 187l.5 2.5h-1z" fill-rule="evenodd"/>
<path d="M281.1 187l.5 2.5h-1z" fill-rule="evenodd"/>
<path d="M81.6 240.3l.5 2.5h-1z" fill-rule="evenodd"/>
<path d="M105.5 240.3l.5 2.5h-1z" fill-rule="evenodd"/>
</g>
<!-- layer: Border (ISO) -->
<g fill="none" stroke="#000" stroke-width=".7">
<path d="M70 6.1v3.9M140 6.1v3.9M210 0v10l-2.9-4.9h5.8l-2.9 4.9 2.9-4.9M280 6.1v3.9M350 6.1v3.9M6.1 74.3h3.9M410 74.3h3.9M0 148.5h10l-5-2.8v5.7l5-2.9-5 2.9M420 148.5h-10l5-2.8v5.7l-5-2.9 5 2.9M6.1 222.8h3.9M410 222.8h3.9M10 287.1v-277.1h400v277.1h-400h400"/>
<path d="M70 287.1v3.8M140 287.1v3.8M212.9 292l-2.9-4.9 2.9 4.9h-5.8l2.9-4.9v9.9M280 287.1v3.8M350 287.1v3.8"/>
</g>
<!-- layer: Title (ISO) -->
<path d="M240 257h170v30.1h-170zM272 257v10.1M297 257v10.1M337 257v10.1M360 257v10.1M390 257v10.1M240 267.1h170M315 277h95M315 267.1v20M375 277v10.1M390 277v10.1" fill="none" stroke="#000" stroke-width=".51"/>
<!-- layer: Symbol (ISO) -->
<g fill="none" stroke="#000" stroke-width=".3">
<path d="M40.8 22.1h-14.3l5.5 47.8M73.2 44.9l1.9-1.7 .5 .8zM82.9 40.4h-2.5l-7.2 4.5M157.2 57.5h6l11.8 11.4M31.2 67.5l1.1-.1-.3 2.5zM173.6 66.9l1.4 2-2.1-1.4zM76 93.9l1.9-1.8 .5 .8zM86.6 97.9l2.2 1.3-.7 .7zM86.6 97.9l20.9 18.2h2.5M98.7 80.8h-2.4l-20.3 13.1M192.6 81.9l.9 2.4-.9 .1zM192.6 81.9l6.7 35.6h5.4"/>
<path d="M71.1 118.7l2.4-.8-1.9 1.7zM73.5 117.9l-38.6 21.5 12.1 8.2h2.5M294.2 130.1l2 1.6-.7 .6zM294.2 130.1l17.5 20.4h2.5"/>
</g>
<g fill="#000">
<path d="M73.2 44.9l1.9-1.7 .5 .8z" fill-rule="evenodd"/>
<path d="M31.2 67.5l1.1-.1-.3 2.5z" fill-rule="evenodd"/>
<path d="M173.6 66.9l1.4 2-2.1-1.4z" fill-rule="evenodd"/>
<path d="M76 93.9l1.9-1.8 .5 .8z" fill-rule="evenodd"/>
<path d="M86.6 97.9l2.2 1.3-.7 .7z" fill-rule="evenodd"/>
<path d="M192.6 81.9l.9 2.4-.9 .1z" fill-rule="evenodd"/>
<path d="M71.1 118.7l2.4-.8-1.9 1.7z" fill-rule="evenodd"/>
<path d="M294.2 130.1l2 1.6-.7 .6z" fill-rule="evenodd"/>
</g>
<!-- layer: Dimension (ISO) -->
<path d="M139.6 178.2h-36h16.7v23M78.4 196.2h45M110.4 190.2h13M119.8 187.7h1l-.5 2.5zM120.3 196.2l.5 2.5h-1zM35.8 216.8l4 3.1M38.1 218l1.7 1.9-2.3-1.2zM80.3 222.2l1.9-1.7-1.1 2.2zM82.2 220.5l-30.4 39.6M52.9 257.8l.8 .6-1.9 1.7zM94.2 260.7l2.3 1.1-.6 .8zM94.2 260.7l23.5 17.7" fill="none" stroke="#000" stroke-width=".3"/>
<g fill="#000">
<path d="M119.8 187.7h1l-.5 2.5z" fill-rule="evenodd"/>
<path d="M120.3 196.2l.5 2.5h-1z" fill-rule="evenodd"/>
<path d="M38.1 218l1.7 1.9-2.3-1.2z" fill-rule="evenodd"/>
<path d="M80.3 222.2l1.9-1.7-1.1 2.2z" fill-rule="evenodd"/>
<path d="M52.9 257.8l.8 .6-1.9 1.7z" fill-rule="evenodd"/>
<path d="M94.2 260.7l2.3 1.1-.6 .8z" fill-rule="evenodd"/>
</g>
<g font-size="7.2">
<text x="168.5" y="30.3">E-E ( 2: 1 )</text>
<text x="14.8" y="203.9">G-G ( 4 : 1 )</text>
<text x="152.5" y="200.7">E</text>
<text x="279.1" y="200.7">E</text>
<text x="79.2" y="254.1">G</text>
<text x="103.1" y="254.1">G</text>
</g>
<g font-size="4.8">
<text x="33.7" y="9.6">6</text>
<text x="103.7" y="9.6">5</text>
<text x="173.7" y="9.6">4</text>
<text x="243.7" y="9.6">3</text>
<text x="313.7" y="9.6">2</text>
<text x="383.7" y="9.6">1</text>
<text x="41.5" y="23.5">Bearing outer flange</text>
<text x="6.2" y="38.9">D</text>
<text x="83.7" y="41.7">Instrument adj. screws (3)</text>
<text x="410.5" y="38.9">D</text>
<text x="118.4" y="58.8">Instrument flange</text>
<text x="99.5" y="82">Retainer ring</text>
<text x="6.4" y="113.1">C</text>
<text x="410.7" y="113.1">C</text>
<text x="110.7" y="117.5">Polymer spring</text>
<text x="205.4" y="119.2">SKF61812</text>
<text x="50.2" y="148.9">Telescope flange</text>
<text x="315" y="151.9">Stepper motor</text>
<text x="16.7" y="160.1">Polymer spring</text>
<text x="16.7" y="165.9">3D printed ABS component</text>
<text x="292.3" y="165.5">Bearing arrangement detail</text>
<text x="16.7" y="171.6">Designed to provide roughly 10 N of</text>
<text x="16.7" y="177.4">preload at 0.5 mm deflection</text>
<text x="104.3" y="175.6">1,50 (Unloaded)</text>
<text x="6.4" y="187.4">B</text>
<text x="410.7" y="187.4">B</text>
<text x="6.4" y="261.7">A</text>
<text x="410.7" y="261.7">A</text>
<text x="349.6" y="273.9">Field rotator</text>
<text x="271.3" y="278.8">IRISC</text>
<text x="316" y="283.5">Field_rotator</text>
<text x="394.2" y="285">4 / 9</text>
<text x="33.7" y="290.9">6</text>
<text x="103.7" y="290.9">5</text>
<text x="173.7" y="290.9">4</text>
<text x="243.7" y="290.9">3</text>
<text x="313.7" y="290.9">2</text>
<text x="383.7" y="290.9">1</text>
</g>
<g font-size="4.6">
<text x="55.2" y="251.7" transform="rotate(-52 55.2 251.7)">⌀50,00</text>
<text x="105.8" y="266.4" transform="rotate(37 105.8 266.4)">⌀68,00</text>
</g>
<g font-size="3.4">
<text x="241" y="265.4">Jon Mihkkal Inga</text>
<text x="361" y="265.5">28/08/2019</text>
</g>
<g font-size="2.7">
<text x="241" y="260.1">Designed by</text>
<text x="273" y="260.1">Checked by</text>
<text x="298" y="260.1">Approved by</text>
<text x="330.3" y="260">Date</text>
<text x="361" y="260">Date</text>
<text x="378.4" y="280.1">Edition</text>
<text x="396.6" y="280.1">Sheet</text>
</g>
</svg>
